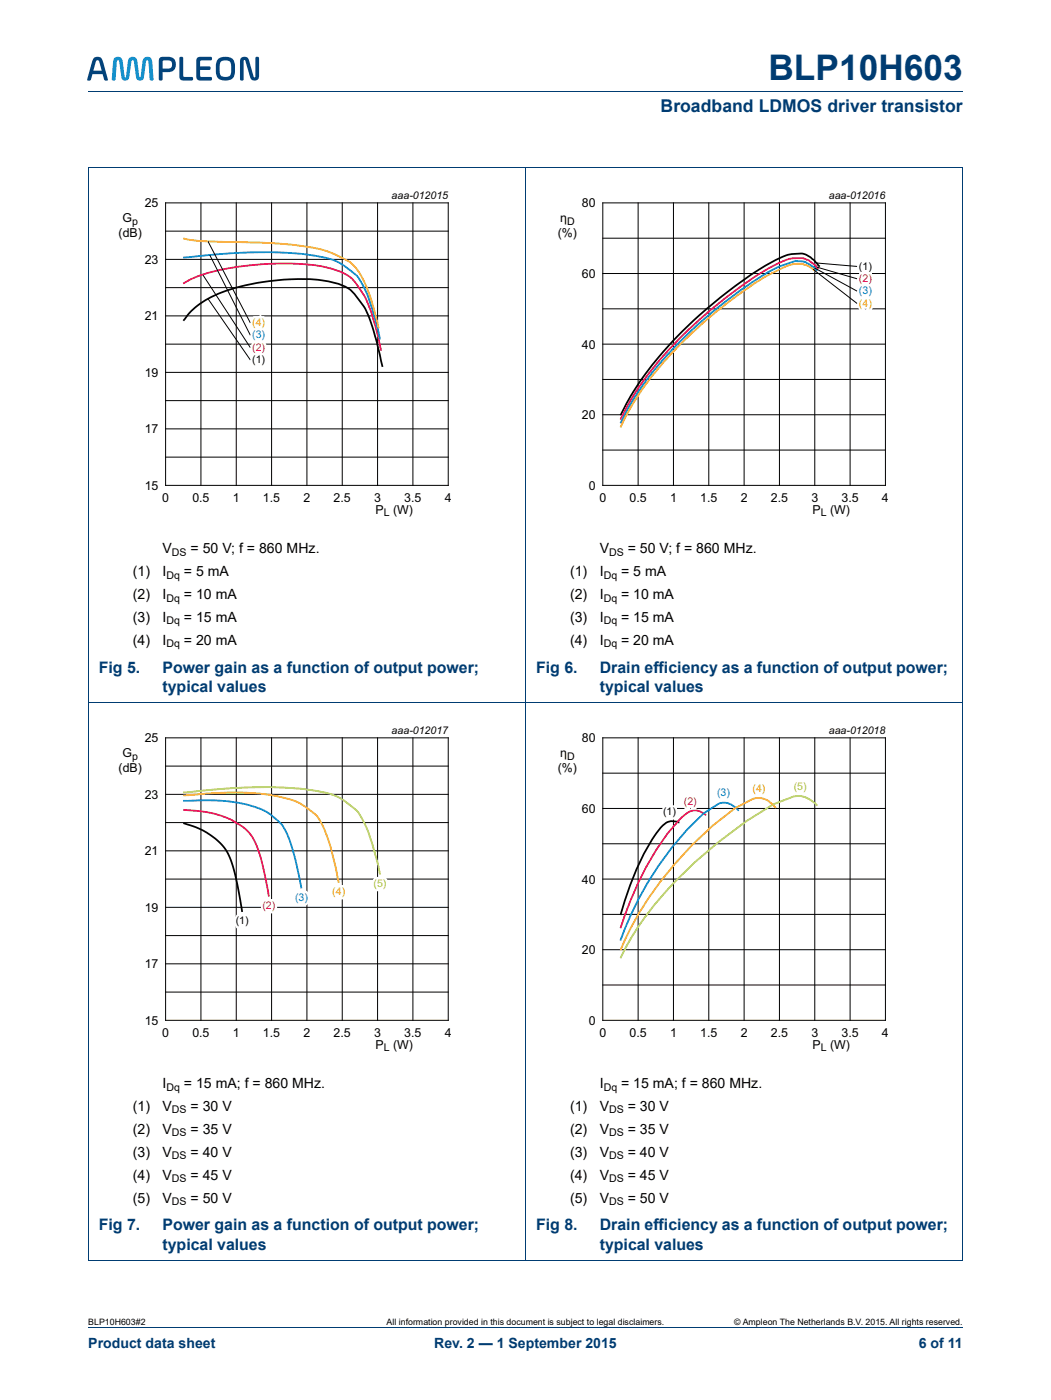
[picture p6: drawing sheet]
<svg xmlns="http://www.w3.org/2000/svg" width="210mm" height="280mm" viewBox="0 0 210 280" stroke-linecap="round" stroke-linejoin="round" font-family="sans-serif">
<path d="M17.6 18.3h174.7M17.6 265.3h174.7" fill="none" stroke="#003c72" stroke-width=".2"/>
<g fill="#00467f">
<path d="M35.9 11.5l.3-.1 .4 .1v3.8l1.9 .2-.1 .6h-1.7a.71 .71 0 0 1-.9-.8z"/>
<path d="M39.4 11.5l.6-.1h2l.3 .1-.1 .5-2 .1-.2 .2v1h1.9l.2 .3-.2 .4h-1.9v1.3l.2 .1h2l.1 .6-.3 .1h-2a.71 .71 0 0 1-.8-.8v-3.1z"/>
<path d="M19.3 12.1l-.7 2h1.7l-.5-1.9-.1-.1zM18.7 11.6a1.15 1.15 0 0 1 1.3-.2 1.15 1.15 0 0 1 .6 1.2l.9 3.2v.3l-.7-.1-.3-1.2h-2l-.4 1.2-.6 .1-.1-.3 .9-3.2z"/>
<path d="M32.5 12.2v1.5h1a.82 .82 0 0 0 .9-.8 .82 .82 0 0 0-.9-.8zM31.9 11.5a3.4 3.4 0 0 1 2.9 .2 1.59 1.59 0 0 1 .2 1.8 1.59 1.59 0 0 1-1.5 .9h-1l-.1 1.6-.4 .1-.3-.1v-3.8z"/>
<path d="M44.1 12.3a3.2 3.2 0 0 0 .1 2.9 1.19 1.19 0 0 0 1.3 .1 1.19 1.19 0 0 0 .7-1.1 2.2 2.2 0 0 0-.4-2l-1.1-.1zM43.5 11.8a2.36 2.36 0 0 1 3.2 .3 4.5 4.5 0 0 1-.2 3.5 2.35 2.35 0 0 1-3.2-.3 4.5 4.5 0 0 1 .2-3.5z"/>
</g>
<path d="M23 11.5a1 1 0 0 1 1 0 1 1 0 0 1 .5 .9l.4 2.8 .1 .3 .2-.3 .3-2.8a.97 .97 0 0 1 1-1 .97 .97 0 0 1 1 1l.3 2.8 .2 .3 .1-.3 .3-2.8a.98 .98 0 0 1 1-1 .98 .98 0 0 1 1 1l.2 3.6-.4 .1-.3-.1-.2-3.6-.3-.4-.3 .4-.3 2.9a.8 .8 0 0 1-.8 .8 .8 .8 0 0 1-.8-.8l-.4-2.9-.3-.4-.3 .4-.4 2.9a.8 .8 0 0 1-.8 .8 .8 .8 0 0 1-.8-.8l-.4-2.9-.2-.4-.3 .4-.2 3.6-.5 .1-.3-.1 .3-3.6z" fill="#00a4e4"/>
<path d="M48.1 11.6a1.01 1.01 0 0 1 1.1-.2 1.01 1.01 0 0 1 .6 .9l.9 3 .1 .2 .2-.2v-3.8l.3-.2 .4 .2v3.6a.94 .94 0 0 1-.9 1 .94 .94 0 0 1-.9-1l-.9-3-.2-.1-.1 .1-.1 3.9-.3 .1-.3-.1-.1-3.7z" fill="#00467f"/>
<path d="M17.6 33.5h174.7v218.4l-174.7-.1zM105 33.5v218.4M17.6 140.4h174.7" fill="none" stroke="#003c72" stroke-width=".2"/>
<g fill="none" stroke="#000" stroke-width=".2">
<path d="M33.1 40.5h56.4v56.5h-56.4zM33.1 57.5h56.4M33.1 51.8h56.4M33.1 46.2h56.4M40.1 40.5v56.5M40.5 54.9l9.5 14.6M41.5 48.2l8.5 16.3M41.5 59.7l8.5 12.2M41.9 51l8.1 16M47.2 40.5v56.5M54.2 40.5v56.5M61.3 40.5v56.5"/>
<path d="M68.4 40.5v56.5M75.4 40.5v56.5M82.5 40.5v56.5M120.4 40.5h56.4v56.5h-56.4zM120.4 54.7h56.4M120.4 47.6h56.4M127.4 40.5v56.5M134.5 40.5v56.5M141.6 40.5v56.5M148.6 40.5v56.5M155.7 40.5v56.5M162.4 53.8l8.8 6.9"/>
<path d="M162.7 40.5v56.5M162.7 53.6l8.5 4.6M163.1 52.6l8.1 .6M163.1 53.4l8.1 2.3M169.8 40.5v56.5M33.1 74.4h56.4M33.1 68.8h56.4M33.1 63.1h56.4M120.4 68.8h56.4M120.4 75.8h56.4M120.4 61.7h56.4M33.1 91.3h56.4"/>
<path d="M33.1 85.7h56.4M33.1 80.1h56.4M120.4 89.9h56.4M120.4 82.9h56.4M33.1 147.4h56.4v56.5h-56.4zM33.1 158.7h56.4M33.1 153.1h56.4M40.1 147.4v56.5M47.2 147.4v56.5M54.2 147.4v56.5M61.3 147.4v56.5M68.4 147.4v56.5"/>
<path d="M75.4 147.4v56.5M82.5 147.4v56.5M120.4 147.4h56.4v56.5h-56.4zM120.4 154.5h56.4M127.4 147.4v56.5M134.5 147.4v56.5M141.6 147.4v56.5M148.6 147.4v56.5M155.7 147.4v56.5M162.7 147.4v56.5M169.8 147.4v56.5M33.1 175.7h56.4"/>
<path d="M33.1 170h56.4M33.1 164.4h56.4M120.4 175.7h56.4M120.4 168.6h56.4M120.4 161.6h56.4M33.1 198.2h56.4M33.1 192.6h56.4M33.1 187h56.4M33.1 181.3h56.4M120.4 196.8h56.4M120.4 189.8h56.4M120.4 182.7h56.4"/>
</g>
<path d="M163.7 53.3l-.3-.3a5.3 5.3 0 0 0-3.4-2.3 9.4 9.4 0 0 0-5.8 1.6 83.2 83.2 0 0 0-28 26.4l-2.3 4.3M36.6 64.1a16.6 16.6 0 0 1 9.5-6.3 46.9 46.9 0 0 1 18.8-1.7 8.9 8.9 0 0 1 6 2.8 19.3 19.3 0 0 1 4.1 8.6l1.4 5.8M36.6 164.5a13.7 13.7 0 0 1 9 6.1l.7 1.8 .7 2.3 1.4 7.5M135.7 164.3a2.99 2.99 0 0 0-3.7 1.1l-.9 1.1a46.8 46.8 0 0 0-6.3 13.5l-.9 2.8" fill="none" stroke="#000" stroke-width=".35"/>
<path d="M36.6 56.7a30.2 30.2 0 0 1 12.6-3.6 50.6 50.6 0 0 1 16.4 .4 8.8 8.8 0 0 1 6.8 5.1 31.7 31.7 0 0 1 3.2 9l.5 2.5M163.4 53.7l-.1-.1a4.7 4.7 0 0 0-5-2 25.2 25.2 0 0 0-8.1 4.1 83.7 83.7 0 0 0-23.4 22.9l-1.6 2.7-1.3 2.5M36.6 161.8l.9 .1a18 18 0 0 1 12.1 4.3 17.9 17.9 0 0 1 3.1 7.8l1 5.2M141 162.9a2.98 2.98 0 0 0-4.6 .3 49.3 49.3 0 0 0-10.5 16.7l-2 5.6" fill="none" stroke="#ee0d55" stroke-width=".35"/>
<path d="M36.6 51.5l11-1a66.6 66.6 0 0 1 18.2 1.2 13.9 13.9 0 0 1 5.9 4.1 38 38 0 0 1 4.1 11.4l.1 .6M163.2 54.1l-.8-.8a4.2 4.2 0 0 0-3.9-1.1 31.5 31.5 0 0 0-10.2 5.5 78.8 78.8 0 0 0-22.5 23.3l-1.9 3.6M36.6 160l3.1-.1a30.9 30.9 0 0 1 13 2 10.4 10.4 0 0 1 4.3 4l.9 2.2 .8 2.4 1.5 7M147.5 162a3.6 3.6 0 0 0-4-1.4l-3 1.9a64.4 64.4 0 0 0-16.6 25.4" fill="none" stroke="#0083c5" stroke-width=".35"/>
<path d="M36.6 47.6l1.4 .3 2.3 .3 9.2 .2a69.5 69.5 0 0 1 15.4 1.7l1.4 .5a14.2 14.2 0 0 1 4.3 2.5 21.8 21.8 0 0 1 4.1 8.9l.9 3.6M162.9 54.3a5 5 0 0 0-5.9-1.1 66.5 66.5 0 0 0-15.3 10.2 67.7 67.7 0 0 0-17.1 20.5l-.7 1.5M36.6 158.9l6.9-.5a42.5 42.5 0 0 1 15.4 1.7 14.2 14.2 0 0 1 4.7 3.3 36 36 0 0 1 3.8 11.9l.3 1.1M155 161.5a4.6 4.6 0 0 0-4-2l-.6 .1-3.6 1.9a69.2 69.2 0 0 0-22.9 28.4" fill="none" stroke="#fcb40f" stroke-width=".35"/>
<path d="M36.6 158.4l11-1a66.6 66.6 0 0 1 18.2 1.2 13.9 13.9 0 0 1 5.9 4 38 38 0 0 1 4.1 11.5l.1 .6M163.2 161a5.1 5.1 0 0 0-4.7-1.9l-4 1.6a84.9 84.9 0 0 0-25.5 22.3l-2.9 4.3-2.2 4.2" fill="none" stroke="#c0d82c" stroke-width=".35"/>
<text font-size="7" fill="#003c72" x="153.5" y="16">BLP10H603</text>
<text font-size="3.5" fill="#003c72" x="131.9" y="22.4">Broadband LDMOS driver transistor</text>
<g font-size="3.2" fill="#003c72">
<text x="19.7" y="134.4">Fig 5.</text>
<text x="32.4" y="134.4">Power gain as a function of output power;</text>
<text x="107.1" y="134.4">Fig 6.</text>
<text x="119.8" y="134.4">Drain efficiency as a function of output power;</text>
<text x="32.4" y="138.3">typical values</text>
<text x="119.8" y="138.3">typical values</text>
<text x="19.7" y="245.9">Fig 7.</text>
<text x="32.4" y="245.9">Power gain as a function of output power;</text>
<text x="107.1" y="245.9">Fig 8.</text>
<text x="119.8" y="245.9">Drain efficiency as a function of output power;</text>
<text x="32.4" y="249.7">typical values</text>
<text x="119.8" y="249.7">typical values</text>
</g>
<g font-size="2.8">
<text x="32.4" y="110.5">V</text>
<text x="38.1" y="110.5">= 50 V; f = 860 MHz.</text>
<text x="119.8" y="110.5">V</text>
<text x="125.4" y="110.5">= 50 V; f = 860 MHz.</text>
<text x="26.5" y="115.1">(1)</text>
<text x="26.5" y="119.7">(2)</text>
<text x="32.4" y="115.1">I</text>
<text x="32.4" y="119.7">I</text>
<text x="36.7" y="115.1">= 5 mA</text>
<text x="36.7" y="119.7">= 10 mA</text>
<text x="113.9" y="115.1">(1)</text>
<text x="113.9" y="119.7">(2)</text>
<text x="119.8" y="115.1">I</text>
<text x="119.8" y="119.7">I</text>
<text x="124" y="115.1">= 5 mA</text>
<text x="124" y="119.7">= 10 mA</text>
<text x="26.5" y="124.3">(3)</text>
<text x="32.4" y="124.3">I</text>
<text x="36.7" y="124.3">= 15 mA</text>
<text x="113.9" y="124.3">(3)</text>
<text x="119.8" y="124.3">I</text>
<text x="124" y="124.3">= 15 mA</text>
<text x="26.5" y="128.9">(4)</text>
<text x="32.4" y="128.9">I</text>
<text x="36.7" y="128.9">= 20 mA</text>
<text x="113.9" y="128.9">(4)</text>
<text x="119.8" y="128.9">I</text>
<text x="124" y="128.9">= 20 mA</text>
<text x="26.5" y="222">(1)</text>
<text x="32.4" y="222">V</text>
<text x="32.4" y="217.4">I</text>
<text x="36.7" y="217.4">= 15 mA; f = 860 MHz.</text>
<text x="38.1" y="222">= 30 V</text>
<text x="113.9" y="222">(1)</text>
<text x="119.8" y="222">V</text>
<text x="119.8" y="217.4">I</text>
<text x="124" y="217.4">= 15 mA; f = 860 MHz.</text>
<text x="125.4" y="222">= 30 V</text>
<text x="26.5" y="226.6">(2)</text>
<text x="32.4" y="226.6">V</text>
<text x="38.1" y="226.6">= 35 V</text>
<text x="113.9" y="226.6">(2)</text>
<text x="119.8" y="226.6">V</text>
<text x="125.4" y="226.6">= 35 V</text>
<text x="26.5" y="231.2">(3)</text>
<text x="32.4" y="231.2">V</text>
<text x="38.1" y="231.2">= 40 V</text>
<text x="113.9" y="231.2">(3)</text>
<text x="119.8" y="231.2">V</text>
<text x="125.4" y="231.2">= 40 V</text>
<text x="26.5" y="235.7">(4)</text>
<text x="32.4" y="235.7">V</text>
<text x="38.1" y="235.7">= 45 V</text>
<text x="113.9" y="235.7">(4)</text>
<text x="119.8" y="235.7">V</text>
<text x="125.4" y="235.7">= 45 V</text>
<text x="26.5" y="240.3">(5)</text>
<text x="32.4" y="240.3">V</text>
<text x="38.1" y="240.3">= 50 V</text>
<text x="113.9" y="240.3">(5)</text>
<text x="119.8" y="240.3">V</text>
<text x="125.4" y="240.3">= 50 V</text>
</g>
<g font-size="2.8" fill="#003c72">
<text x="17.6" y="269.3">Product data sheet</text>
<text x="86.7" y="269.3">Rev. 2 — 1 September 2015</text>
<text x="183.5" y="269.3">6 of 11</text>
</g>
<g font-size="2.5">
<text x="28.9" y="41.4">25</text>
<text x="116.2" y="41.4">80</text>
<text x="23.7" y="47.4">(dB)</text>
<text x="24.5" y="44.4">G</text>
<text x="111.4" y="47.4">(%)</text>
<text x="111.9" y="44.4">η</text>
<text x="28.9" y="52.7">23</text>
<text x="116.2" y="55.5">60</text>
<text x="28.9" y="64">21</text>
<text x="116.2" y="69.6">40</text>
<text x="28.9" y="75.3">19</text>
<text x="116.2" y="83.8">20</text>
<text x="28.9" y="86.6">17</text>
<text x="28.9" y="97.9">15</text>
<text x="32.4" y="100.4">0</text>
<text x="38.4" y="100.4">0.5</text>
<text x="46.5" y="100.4">1</text>
<text x="52.5" y="100.4">1.5</text>
<text x="60.6" y="100.4">2</text>
<text x="66.6" y="100.4">2.5</text>
<text x="74.7" y="100.4">3</text>
<text x="80.7" y="100.4">3.5</text>
<text x="88.8" y="100.4">4</text>
<text x="117.6" y="97.9">0</text>
<text x="119.7" y="100.4">0</text>
<text x="125.7" y="100.4">0.5</text>
<text x="133.8" y="100.4">1</text>
<text x="139.8" y="100.4">1.5</text>
<text x="147.9" y="100.4">2</text>
<text x="154" y="100.4">2.5</text>
<text x="162" y="100.4">3</text>
<text x="168.1" y="100.4">3.5</text>
<text x="176.1" y="100.4">4</text>
<text x="75" y="102.6">P</text>
<text x="78.5" y="102.6">(W)</text>
<text x="162.3" y="102.6">P</text>
<text x="165.8" y="102.6">(W)</text>
<text x="28.9" y="148.3">25</text>
<text x="116.2" y="148.3">80</text>
<text x="23.7" y="154.3">(dB)</text>
<text x="24.5" y="151.3">G</text>
<text x="111.4" y="154.3">(%)</text>
<text x="111.9" y="151.3">η</text>
<text x="28.9" y="159.6">23</text>
<text x="116.2" y="162.4">60</text>
<text x="28.9" y="170.9">21</text>
<text x="116.2" y="176.5">40</text>
<text x="28.9" y="182.2">19</text>
<text x="116.2" y="190.7">20</text>
<text x="28.9" y="193.5">17</text>
<text x="28.9" y="204.8">15</text>
<text x="32.4" y="207.3">0</text>
<text x="38.4" y="207.3">0.5</text>
<text x="46.5" y="207.3">1</text>
<text x="52.5" y="207.3">1.5</text>
<text x="60.6" y="207.3">2</text>
<text x="66.6" y="207.3">2.5</text>
<text x="74.7" y="207.3">3</text>
<text x="75" y="209.5">P</text>
<text x="78.5" y="209.5">(W)</text>
<text x="80.7" y="207.3">3.5</text>
<text x="88.8" y="207.3">4</text>
<text x="117.6" y="204.8">0</text>
<text x="119.7" y="207.3">0</text>
<text x="125.7" y="207.3">0.5</text>
<text x="133.8" y="207.3">1</text>
<text x="139.8" y="207.3">1.5</text>
<text x="147.9" y="207.3">2</text>
<text x="154" y="207.3">2.5</text>
<text x="162" y="207.3">3</text>
<text x="162.3" y="209.5">P</text>
<text x="165.8" y="209.5">(W)</text>
<text x="168.1" y="207.3">3.5</text>
<text x="176.1" y="207.3">4</text>
</g>
<g font-size="2.1">
<text x="78.2" y="39.7">aaa-012015</text>
<text x="165.5" y="39.7">aaa-012016</text>
<text x="26.4" y="44.9">p</text>
<text x="113.3" y="44.9">D</text>
<text x="171.5" y="53.9">(1)</text>
<text x="50.4" y="72.6">(1)</text>
<text x="76.6" y="103.1">L</text>
<text x="163.9" y="103.1">L</text>
<text x="34.3" y="111">DS</text>
<text x="121.6" y="111">DS</text>
<text x="33.2" y="115.6">Dq</text>
<text x="120.6" y="115.6">Dq</text>
<text x="33.2" y="120.2">Dq</text>
<text x="33.2" y="124.8">Dq</text>
<text x="120.6" y="120.2">Dq</text>
<text x="120.6" y="124.8">Dq</text>
<text x="33.2" y="129.4">Dq</text>
<text x="120.6" y="129.4">Dq</text>
<text x="78.2" y="146.6">aaa-012017</text>
<text x="165.5" y="146.6">aaa-012018</text>
<text x="26.4" y="151.8">p</text>
<text x="113.3" y="151.8">D</text>
<text x="132.4" y="162.9">(1)</text>
<text x="47.1" y="184.7">(1)</text>
<text x="76.6" y="210">L</text>
<text x="163.9" y="210">L</text>
<text x="33.2" y="217.9">Dq</text>
<text x="120.6" y="217.9">Dq</text>
<text x="34.3" y="222.5">DS</text>
<text x="34.3" y="227.1">DS</text>
<text x="121.6" y="222.5">DS</text>
<text x="121.6" y="227.1">DS</text>
<text x="34.3" y="231.7">DS</text>
<text x="121.6" y="231.7">DS</text>
<text x="34.3" y="236.3">DS</text>
<text x="121.6" y="236.3">DS</text>
<text x="34.3" y="240.9">DS</text>
<text x="121.6" y="240.9">DS</text>
</g>
<g font-size="2.1" fill="#ee0d55">
<text x="171.5" y="56.3">(2)</text>
<text x="50.4" y="70.1">(2)</text>
<text x="52.4" y="181.6">(2)</text>
</g>
<g font-size="2.1" fill="#0083c5">
<text x="171.5" y="58.8">(3)</text>
<text x="50.4" y="67.6">(3)</text>
<text x="143.2" y="159.2">(3)</text>
<text x="58.9" y="180">(3)</text>
</g>
<g font-size="2.1" fill="#fcb40f">
<text x="50.4" y="65.2">(4)</text>
<text x="171.5" y="61.3">(4)</text>
<text x="150.3" y="158.2">(4)</text>
<text x="66.4" y="178.8">(4)</text>
</g>
<text font-size="2.1" fill="#fff" x="136.6" y="160.9">(2)</text>
<g font-size="2.1" fill="#c0d82c">
<text x="158.5" y="157.9">(5)</text>
<text x="74.6" y="177.2">(5)</text>
</g>
<g font-size="1.8">
<text x="17.6" y="264.7">BLP10H603#2</text>
<text x="77.2" y="264.7">All information provided in this document is subject to legal disclaimers.</text>
<text x="146.6" y="264.7">© Ampleon The Netherlands B.V. 2015. All rights reserved.</text>
</g>
</svg>
